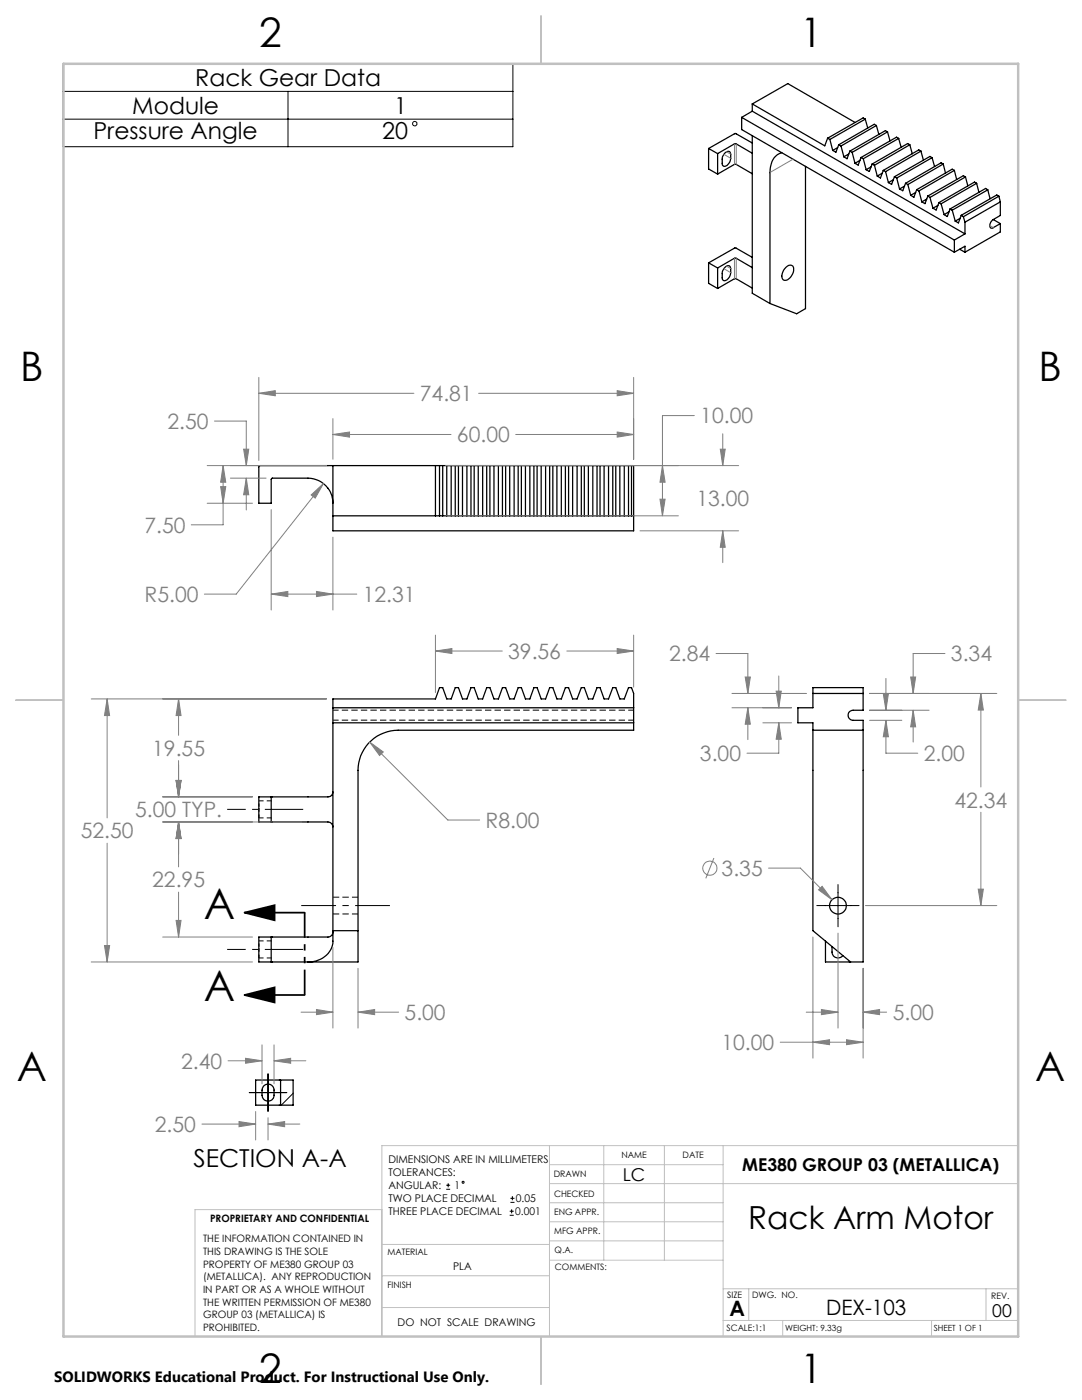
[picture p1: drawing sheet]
<svg xmlns="http://www.w3.org/2000/svg" width="216mm" height="279mm" viewBox="0 0 216 279" stroke-linecap="round" stroke-linejoin="round" font-family="sans-serif">
<path d="M51.7 161v-1.2M51.7 163.2v-1.2M51.7 189v-1.2M51.7 191.2v-1.2" fill="none" stroke="#000" stroke-width=".2" stroke-dasharray="1.3 .6" stroke-dashoffset=".6" stroke-linecap="butt"/>
<path d="M51.7 162v-1M51.7 190v-1" fill="none" stroke="#000" stroke-width=".2" stroke-dasharray="1.3 .6" stroke-dashoffset=".5" stroke-linecap="butt"/>
<path d="M66.5 141.7h60M66.5 143.7h60" fill="none" stroke="#000" stroke-width=".2" stroke-dasharray="1.3 .6" stroke-dashoffset=".2" stroke-linecap="butt"/>
<path d="M51.7 159.8h-.1M51.6 163.3l.1-.1M71.5 179.1h-5M51.6 191.2h.1M51.7 187.8h-.1M66.5 182.4h5" fill="none" stroke="#000" stroke-width=".2" stroke-dasharray="1.3 .6" stroke-linecap="butt"/>
<path d="M54.1 159.8h-2.4M51.7 163.2h2.4M51.7 191.2h2.4M54.1 187.8h-2.4" fill="none" stroke="#000" stroke-width=".2" stroke-dasharray="1.3 .6" stroke-dashoffset=".3" stroke-linecap="butt"/>
<g fill="none" stroke="#000" stroke-width=".25">
<path d="M141.4 29.6l1.8 1.1M141.4 29.6v4.1l1.8 1M143.2 30.7v4M144.6 30.6a.6 .6 0 0 1 .7-.4 .6 .6 0 0 1 .5 .6 2.07 2.07 0 0 1-.9 2.3h-.6l-.2-.5a2.11 2.11 0 0 1 .5-2zM148 23.4v2.5l42.4 24.4M148 23.4l42.4 24.5M150.1 30.6l-3.5-1.9-3.4 2M150.1 28.5l-3.5-1.9-5.2 3M150.1 34.7l-3.2-1.9h-.3l-3.4 1.9M150.1 20.7l14.5 8.4 .5-1.5M150.1 22.2l42.4 24.5M150.1 20.7v1.5"/>
<path d="M150.1 27.1v31.4l3.5 2.1M150.1 22.2l-2.1 1.2M150.1 20.7l7.1-4 13.4 7.7M156 30.5a3.3 3.3 0 0 0-2.3 3.3l-.1 26.8M160.7 33.2v28.4l-1.7 1-5.4-2M165.1 27.6l.5 .2M165.6 27.8l.6 2.2M167.1 29.5l-.9 .5M167.4 28.9l-.6 1.5-.6-.4M167.4 28.9l.4 .2M167.8 29.1l.6 2.2M169.4 30.7l-1 .6"/>
<path d="M169.6 30.2l-.6 1.5-.6-.4M169.6 30.2l.4 .2M170 30.4l.6 2.2M171.6 32l-1 .6M171.8 31.4l-.6 1.5-.6-.3M171.8 31.4l.5 .3M172.3 31.7l.5 2.2M172.6 23.8l-.4-.3-7.1 4.1M172.6 23.8l-7 4M172.6 23.8l.5 1.7M173.8 33.3l-1 .6M174 32.7l-.5 1.5-.7-.3"/>
<path d="M174 32.7l.5 .3M174.5 33l.5 2.1M174.9 25l-7.1 4.1M174.9 25l.5 1.8M174.9 25l-.5-.2-7 4.1M176 34.6l-1 .5M176.2 34l-.5 1.5-.7-.4M176.2 34l.5 .3M176.7 34.3l.6 2.1M177.1 26.3l-.4-.2-7.1 4.1M177.1 26.3l-7.1 4.1M177.1 26.3l.5 1.8"/>
<path d="M178.3 35.9l-1 .5M178.5 35.3l-.6 1.5-.6-.4M178.5 35.3l.4 .2M178.9 35.5l.6 2.2M179.3 27.6l-.4-.2-7.1 4M179.3 27.6l-7 4.1M179.3 27.6l.5 1.8M180.5 37.1l-1 .6M180.7 36.6l-.6 1.5-.6-.4M180.7 36.6l.5 .2M181.2 36.8l.5 2.2M181.5 28.9l-.4-.3-7.1 4.1"/>
<path d="M181.5 28.9l-7 4.1M181.5 28.9l.5 1.8M182.7 38.4l-1 .6M182.9 37.9l-.5 1.5-.7-.4M182.9 37.9l.5 .2M183.4 38.1l.5 2.2M183.8 30.2l-.5-.3-7.1 4.1M183.8 30.2l-7.1 4.1M183.8 30.2l.5 1.8M184.9 39.7l-1 .6M185.1 39.1l-.5 1.5-.7-.3M185.1 39.1l.5 .3"/>
<path d="M185.6 39.4l.6 2.2M186 31.5l-7.1 4M186 31.5l.5 1.7M186 31.5l-.4-.3-7.1 4.1M188.2 32.7l-.4-.2-7.1 4.1M188.2 32.7l-7 4.1M188.2 32.7l.5 1.8M190.4 34l-.4-.2-7.1 4.1M190.4 34l-7 4.1M190.4 34l.5 1.8M192.7 35.3l.4 1.8M192.7 35.3l-7.1 4.1"/>
<path d="M192.7 35.3l-.5-.2-7.1 4M194.9 36.6l-.4-.3-7.1 4.1M194.9 36.6l.4 1.8M194.9 36.6l-7.1 4.1M197.1 37.9l.5 1.8M197.1 37.9l-7.1 4M197.1 37.9l-.4-.3-7.1 4.1M199.3 39.2l.3 1.1M199.3 39.2l-7.1 4.1M199.3 39.2l-.4-.3-7.1 4.1M141.4 52.5v4.1l1.8 1M141.4 52.5l1.8 1"/>
<path d="M143.2 53.5v4.1M144.6 53.4a.6 .6 0 0 1 .7-.4 .6 .6 0 0 1 .5 .6 2.07 2.07 0 0 1-.9 2.4h-.6l-.2-.6a2.11 2.11 0 0 1 .5-2zM150.1 53.4l-3.5-1.9-3.4 2M150.1 51.4l-3.5-1.9-5.2 3M150.1 57.5l-3.2-1.9h-.3l-3.4 2M156.7 53.4a.87 .87 0 0 1 .9-.5 .87 .87 0 0 1 .8 .6 2.24 2.24 0 0 1-1.9 2.5 1.12 1.12 0 0 1-.3-1.7zM187.1 41l-.9 .6M187.4 40.4l-.6 1.5-.6-.3M187.4 40.4l.4 .3M187.8 40.7l.6 2.1M189.4 42.3l-1 .5M189.6 41.7l-.6 1.5-.6-.4"/>
<path d="M189.6 41.7l.4 .2M190 41.9l.6 2.2M190.4 50.3l2.1-1.2v1.2M190.4 47.9v2.4M191.5 49.7l1 .6M191.6 43.6l-1 .5M191.8 43l-.6 1.5-.6-.4M191.8 43l.4 .3M192.2 43.3l.3 1M192.5 44.3v2.4M192.5 46.7l-2.1 1.2M198.2 43.8a1.26 1.26 0 0 0-.5 1.7h.3l1.6-.9"/>
<path d="M198.2 43.8l1.4 .8M199.6 40.3v2.7l-1.4 .8M199.6 44.6v1.7l-7.1 4M199.6 40.3l-7.1 4M66.4 92.9l-14.6 .1-.2 .1v7.3h2.5l.1-4.9 7.3-.1a5 5 0 0 1 4.9 5M66.4 92.9h60v13h-60zM86.9 92.9v10M87.7 92.9v10M88.3 92.9v10M89.1 92.9v10M90 92.9v10M90.8 92.9v10"/>
<path d="M91.5 92.9v10M92.3 92.9v10M93.2 92.9v10M94 92.9v10M94.6 92.9v10M95.4 92.9v10M96.3 92.9v10M97.1 92.9v10M97.8 92.9v10M98.6 92.9v10M99.4 92.9v10M100.3 92.9v10"/>
<path d="M100.9 92.9v10M101.7 92.9v10M102.6 92.9v10M103.4 92.9v10M104 92.9v10M104.8 92.9v10M105.7 92.9v10M106.5 92.9v10M107.2 92.9v10M108 92.9v10M108.9 92.9v10M109.7 92.9v10"/>
<path d="M110.3 92.9v10M111.1 92.9v10M112 92.9v10M112.8 92.9v10M113.5 92.9v10M114.3 92.9v10M115.1 92.9v10M116 92.9v10M116.6 92.9v10M117.4 92.9v10M118.3 92.9v10M119.1 92.9v10"/>
<path d="M119.7 92.9v10M120.5 92.9v10M121.4 92.9v10M122.3 92.9v10M122.9 92.9v10M123.7 92.9v10M124.6 92.9v10M125.4 92.9v10M126 92.9v10M66.4 102.9h60M162.2 138.4h10M54.1 159h-2.5v5h2.5"/>
<path d="M54.1 159v5M66.4 158a1.05 1.05 0 0 1-1.3 1h-11M66.4 141.3h60M66.4 144.3h60M162.2 145.7v-1.4h-3v-3h3v-4.1h10v4.5h-2a1.01 1.01 0 0 0-1 1.1 1.01 1.01 0 0 0 1 1h2v1.9M162.2 145.7v40l7.5 6.3M162.2 145.7h10M172.2 145.7v46.3h-2.5M54.1 164h11a1.1 1.1 0 0 1 1.3 1M54.1 192h17.3v-38.3a8 8 0 0 1 8-8h47v-7.3l-.4-1.2h-.6l-.8 2.3h-.9l-.8-2.3h-.6l-.9 2.3h-.9l-.8-2.3h-.6l-.8 2.3h-.9l-.8-2.3h-.6l-.9 2.3h-.8l-.8-2.3h-.7l-.8 2.3h-.9l-.8-2.3h-.6l-.8 2.3h-.9l-.8-2.3h-.7l-.8 2.3h-.9l-.8-2.3h-.6l-.8 2.3h-.9l-.8-2.3h-.6l-.9 2.3h-.8l-.8-2.3h-.7l-.8 2.3h-.9l-.8-2.3h-.6l-.8 2.3h-.9l-.8-2.3h-.7l-.8 2.3h-.9l-.8-2.3h-.6l-.8 2.3h-20.5v48.3a4.6 4.6 0 0 1-4.9 4.2M54.1 187h-2.5v5h2.5M54.1 187v5"/>
<path d="M66.4 186a1.09 1.09 0 0 1-1.3 1h-11M66.4 185.7h5M164.7 187.8v4.2h5M166 188.9a1.94 1.94 0 0 0 .5 2.1l.9 .2 .5-.2 .3-.3M52.6 216.8a1.2 1.2 0 0 1 1.3-.4 1.2 1.2 0 0 1 .8 1.2v1a1.2 1.2 0 0 1-1.2 1.2 1.2 1.2 0 0 1-1.2-1.2v-1zM56 215.5h-5v5.1h5M56 215.5h2.5v5.1h-2.5M56 215.5v5.1"/>
<circle cx="167.2" cy="180.8" r="1.67"/>
</g>
<path d="M144.4 30.8l1.4 .8M145.8 30.8l-.8-.5M146.6 32.8v-4.1M146.9 28.7v4.1M158.3 31.8l-4.6 2.6M144.4 53.6l1.4 .8M145.8 53.6l-.8-.5M146.6 55.6v-4.1M146.9 51.5v4.1M197.5 45l.7 .4" fill="none" stroke="#808080" stroke-width=".2" stroke-dasharray="6.3 1.3 1.3 1.3 1.3 1.3"/>
<g fill="none" stroke="#000" stroke-width=".2">
<path d="M12.6 12.7h89.7v16.6h-89.7zM12.6 18.2h89.7M57.5 18.2v11.1M12.6 23.8h89.7M167.2 176.5v8.5M163 180.7h8.4M49.7 218.1h7.5M53.5 214.3v7.5M58.5 218.2l-2.4 2.4M89 237.3h.8M89 236.5h.8M89.4 236.1v.9"/>
<path d="M101.8 240h.9M101.8 239.1h.9M102.2 238.7v.8M101.7 242.5h.8M101.7 241.7h.8M102.1 241.3v.8"/>
<circle cx="82.8" cy="24.7" r=".45"/>
<circle cx="92.4" cy="235.9" r=".2"/>
</g>
<g fill="none" stroke="#808080" stroke-width=".2">
<path d="M51.6 75.3v16.6M51.6 78.5h31M51.6 78.5l3.3-.5v1zM95.5 78.5h30.9M123.2 78l3.2 .5-3.2 .5zM126.4 75.3v16.4M41.3 92.9h23.9M42.8 84h6.3v8.9M44 97.1h1l-.5 3.3zM44.5 92.9v11.8h-6.3M44.5 92.9l.5 3.3h-1zM46 95.4h7.1"/>
<path d="M48.6 89.6h1l-.5 3.3zM49.1 95.4v6.4M49.1 95.4l.5 3.3h-1zM62.1 98.8l2.4-2.3-1.6 2.9zM64.5 96.5l-17.4 22.1h-6.3M66.4 83.5v8.2M66.4 86.7h23.6M66.4 86.7l3.3-.5v1zM89 92.9h58.4M102.9 86.7h23.5M123.2 86.2l3.2 .5-3.2 .5zM131.7 99.6h1l-.5 3.3z"/>
<path d="M132.2 92.9l.5 3.3h-1zM138.5 82.9h-6.3v20M143.7 89.6h1l-.5 3.3zM144.2 86.6v6.3M41.3 100.4h9.1M54.1 101.7v20M54.1 118.6h17.1M54.1 118.6l3.3-.6v1.1zM63.1 118l3.3 .6-3.3 .5zM66.4 107.2v14.5M89 102.9h46.4M127.7 105.9h19.7"/>
<path d="M144.2 105.9l.5 3.3h-1zM144.2 105.9v6.4M18.2 139.5h47M21.4 139.5l.5 3.3h-1.1zM21.4 139.5v23.7M35.6 139.5v7.3M35.6 139.5l.5 3.3h-1zM86.9 126.8v11.4M86.9 129.9h13.3M86.9 129.9l3.3-.5v1zM113.1 129.9h13.3M123.2 129.4l3.2 .5-3.2 .5z"/>
<path d="M126.4 126.8v10.3M142.9 130.4h6.3v8M146 138.4h14.9M148.7 135.1h1l-.5 3.3zM154.9 137.9h1l-.5 3.4zM155.4 134.9v6.4M173.5 138.4h25.4M176.2 138.4h1.1l-.5 3.3zM176.8 135.4v6.3M181.7 135.1h1l-.5 3.3zM188.6 130.4h-6.4v8M195.7 138.4l.5 3.3h-1z"/>
<path d="M195.7 138.4v18.7M32.5 159h17.9M35.1 155.8h1l-.5 3.2zM35.6 151.8v7.2M73.8 148.1l15.6 15.6h6.3M73.8 148.1l2.7 2-.8 .7zM146 141.3h11.9M149.2 141.3v6.3M149.2 141.3l.5 3.2h-1zM152.2 144.3h5.7M155.4 144.3l.5 3.2h-1zM155.4 144.3v6h-6.4"/>
<path d="M173.5 141.7h11.9M173.5 143.8h6.5M176.8 143.8v6.5h6.3M176.8 143.8l.5 3.2h-1.1zM182.2 141.7v6.4M182.2 141.7l.5 3.4h-1zM21.4 168.3v23.7M32.5 164h27.7M35.6 164v9M35.6 178v9M35.6 164l.5 3.4h-1zM142.5 171.2l-1.7 4.1"/>
<path d="M153.4 173.2h6.3l6.3 6.4M163.3 177.6l.7-.7 2 2.7zM195.2 177.4h1l-.5 3.3zM195.7 162.1v18.6M18.2 192h32.2M20.8 188.7h1.1l-.5 3.3zM32.5 187h17.9M35.1 183.7h1l-.5 3.3zM66.4 189.1v16.1M71.4 193.3v11.9M162.2 187v24.2M167.2 186.2v19"/>
<path d="M172.2 193.3v17.9M172.7 180.7h26.2M45.5 211.7h6.8M49 211.2l3.3 .5-3.3 .5zM52.3 208.5v7.8M54.7 208.5v7.8M54.7 211.7h6.3M54.7 211.7l3.3-.5v1zM60.1 202h6.3M63.1 201.5l3.3 .5-3.3 .5zM71.4 202h8.2M71.4 202l3.4-.5v1z"/>
<path d="M155.7 208h16.5M160.9 202h6.3M162.2 208l3.3-.5v1zM163.9 201.5l3.3 .5-3.3 .5zM168.9 207.5l3.3 .5-3.3 .5zM172.2 202h4.7M172.2 202l3.3-.5v1zM40.3 224.3h10.7M47.7 223.8l3.3 .5-3.3 .6zM51 221.8v5.7M53.5 223.1v4.4M53.5 224.3h6.3"/>
<path d="M53.5 224.3l3.3-.5v1.1z"/>
<circle cx="141.6" cy="173.3" r="1.41"/>
</g>
<path d="M48.8 182.1l6-1.4v3zM48.8 198.6l6-1.5v3zM48.8 182.1h12M48.8 198.6h12" fill="none" stroke="#000" stroke-width=".35"/>
<path d="M60.5 161.5h-15.2M60.5 189.5h-15.2" fill="none" stroke="#000" stroke-width=".2" stroke-dasharray="15.2 1.3 1.3 1.3" stroke-dashoffset="7.6" stroke-linecap="butt"/>
<path d="M77.8 180.7h-17.7" fill="none" stroke="#000" stroke-width=".2" stroke-dasharray="15.2 1.3 1.3 1.3" stroke-dashoffset="8.3" stroke-linecap="butt"/>
<path d="M60.8 182.1v16.4" fill="none" stroke="#000" stroke-width=".35" stroke-dasharray="6.3 1.3 1.3 1.3 1.3 1.3" stroke-dashoffset="1.3" stroke-linecap="butt"/>
<g fill="none" stroke="#c0c0c0" stroke-width=".2">
<path d="M109.6 228.6v38.1M109.6 232.4h34.7M109.6 236.2h93.6M120.5 228.6v22.9M132.6 228.6v22.9M144.3 228.6v38.1M203.2 228.6h-127v38.1M76.2 254.6h33.4M76.2 248.4h33.4M76.2 241.4h-37.3v25.3M109.6 251.5h34.7M109.6 240h34.7"/>
<path d="M109.6 243.8h34.7M109.6 247.7h34.7M144.3 257.2h58.9M149.4 257.2v6.3M196.7 257.2v6.3M76.2 260.9h33.4M144.3 263.5h58.9M156.2 263.5v3.2M185.9 263.5v3.2"/>
</g>
<path d="M108 3.2v9.5M3.1 139.7h9.6M203.2 139.7h9.5M108 266.7v9.6" fill="none" stroke="#c0c0c0" stroke-width=".25"/>
<path d="M12.7 12.7h190.5v254h-190.5z" fill="none" stroke="#c0c0c0" stroke-width=".5"/>
<path d="M48.8 182.1l6-1.4v3zM48.8 198.6l6-1.5v3z" fill="#000"/>
<path d="M35.6 139.5l.5 3.3h-1zM35.1 155.8h1l-.5 3.2zM35.1 155.8h1l-.5 3.2zM35.6 164l.5 3.4h-1zM35.6 164l.5 3.4h-1zM35.1 183.7h1l-.5 3.3zM86.9 129.9l3.3-.5v1zM123.2 129.4l3.2 .5-3.2 .5zM73.8 148.1l1.9 2.7 .8-.7zM21.4 139.5l.5 3.3h-1.1zM20.8 188.7h1.1l-.5 3.3zM63.1 201.5l3.3 .5-3.3 .5zM71.4 202l3.4-.5v1zM51.6 78.5l3.3-.5v1zM123.2 78l3.2 .5-3.2 .5zM123.2 86.2l3.2 .5-3.2 .5zM66.4 86.7l3.3-.5v1zM132.2 92.9l.5 3.3h-1zM131.7 99.6h1l-.5 3.3zM143.7 89.6h1l-.5 3.3zM144.2 105.9l.5 3.3h-1zM44 97.1h1l-.5 3.3zM44.5 92.9l.5 3.3h-1zM63.1 118l3.3 .6-3.3 .5zM54.1 118.6l3.3-.6v1.1zM62.1 98.8l.8 .6 1.6-2.9zM48.6 89.6h1l-.5 3.3zM49.1 95.4l.5 3.3h-1zM148.7 135.1h1l-.5 3.3zM149.2 141.3l.5 3.2h-1zM154.9 137.9h1l-.5 3.4zM155.4 144.3l.5 3.2h-1zM181.7 135.1h1l-.5 3.3zM182.2 141.7l.5 3.4h-1zM176.2 138.4h1.1l-.5 3.3zM176.8 143.8l.5 3.2h-1.1zM195.7 138.4l.5 3.3h-1zM195.2 177.4h1l-.5 3.3zM172.2 202l3.3-.5v1zM163.9 201.5l3.3 .5-3.3 .5zM162.2 208l3.3-.5v1zM168.9 207.5l3.3 .5-3.3 .5zM164 176.9l-.7 .7 2.7 2zM49 211.2l3.3 .5-3.3 .5zM54.7 211.7l3.3-.5v1zM47.7 223.8l3.3 .5-3.3 .6zM53.5 224.3l3.3-.5v1.1z" fill="#808080"/>
<g font-size="8.5">
<text x="40.6" y="183.4">A</text>
<text x="40.6" y="199.8">A</text>
</g>
<g font-size="8.1">
<text x="51.7" y="9.3">2</text>
<text x="159.7" y="9.3">1</text>
<text x="4" y="76">B</text>
<text x="207.2" y="76">B</text>
<text x="3.3" y="215.7">A</text>
<text x="206.5" y="215.7">A</text>
<text x="51.7" y="276">2</text>
<text x="159.7" y="276">1</text>
</g>
<text font-size="6.3" x="149.3" y="245.4">Rack Arm Motor</text>
<text font-size="4.9" x="38.6" y="232.9">SECTION A-A</text>
<g font-size="4.7">
<text x="38.9" y="17.1">Rack Gear Data</text>
<text x="26.4" y="22.7">Module</text>
<text x="78.6" y="22.7">1</text>
<text x="18.7" y="27.8">Pressure Angle</text>
<text x="76.2" y="27.8">20</text>
</g>
<g font-size="4.2" fill="#808080">
<text x="83.8" y="80.1">74.81</text>
<text x="33.4" y="85.6">2.50</text>
<text x="91.2" y="88.3">60.00</text>
<text x="139.7" y="84.5">10.00</text>
<text x="139" y="101">13.00</text>
<text x="28.8" y="106.3">7.50</text>
<text x="28.9" y="120.1">R5.00</text>
<text x="72.4" y="120.1">12.31</text>
<text x="101.4" y="131.5">39.56</text>
<text x="133.5" y="132">2.84</text>
<text x="189.8" y="132">3.34</text>
<text x="30.4" y="150.9">19.55</text>
<text x="139.7" y="151.9">3.00</text>
<text x="184.3" y="151.9">2.00</text>
<text x="190.5" y="161.2">42.34</text>
<text x="16.1" y="167.3">52.50</text>
<text x="27" y="163.1">5.00 TYP.</text>
<text x="96.9" y="165.2">R8.00</text>
<text x="30.4" y="177.1">22.95</text>
<text x="144" y="174.8">3.35</text>
<text x="80.7" y="203.6">5.00</text>
<text x="178.1" y="203.6">5.00</text>
<text x="144" y="209.6">10.00</text>
<text x="36.1" y="213.3">2.40</text>
<text x="30.9" y="225.9">2.50</text>
</g>
<g font-size="4.2">
<text x="145.6" y="262.7">A</text>
<text x="164.9" y="262.4">DEX-103</text>
</g>
<g font-size="3.5">
<text x="148.1" y="233.6">ME380 GROUP 03 (METALLICA)</text>
<text x="124.3" y="235.6">LC</text>
<text x="198" y="262.8">00</text>
</g>
<text font-size="3" x="10.8" y="275.7">SOLIDWORKS Educational Product. For Instructional Use Only.</text>
<g font-size="2.1">
<text x="77.5" y="232.2">DIMENSIONS ARE IN MILLIMETERS</text>
<text x="77.5" y="234.7">TOLERANCES:</text>
<text x="77.5" y="237.3">ANGULAR:</text>
<text x="77.5" y="239.9">TWO PLACE DECIMAL</text>
<text x="90.7" y="237.3">1</text>
<text x="102.9" y="239.9">0.05</text>
<text x="77.5" y="242.5">THREE PLACE DECIMAL</text>
<text x="102.8" y="242.5">0.001</text>
<text x="90.4" y="253.4">PLA</text>
<text x="79.3" y="264.6">DO NOT SCALE DRAWING</text>
</g>
<g font-size="2">
<text x="41.9" y="244">PROPRIETARY AND CONFIDENTIAL</text>
<text x="40.5" y="248">THE INFORMATION CONTAINED IN</text>
<text x="40.5" y="250.5">THIS DRAWING IS THE SOLE</text>
<text x="40.5" y="253">PROPERTY OF ME380 GROUP 03</text>
<text x="40.5" y="255.5">(METALLICA). ANY REPRODUCTION</text>
<text x="40.5" y="258.1">IN PART OR AS A WHOLE WITHOUT</text>
<text x="40.5" y="260.6">THE WRITTEN PERMISSION OF ME380</text>
<text x="40.5" y="263.1">GROUP 03 (METALLICA) IS</text>
<text x="40.5" y="265.6">PROHIBITED.</text>
</g>
<g font-size="1.8">
<text x="124" y="231.1">NAME</text>
<text x="136.2" y="231.1">DATE</text>
<text x="110.5" y="234.8">DRAWN</text>
<text x="110.5" y="238.9">CHECKED</text>
<text x="110.6" y="242.5">ENG APPR.</text>
<text x="77.3" y="250.5">MATERIAL</text>
<text x="110.6" y="246.3">MFG APPR.</text>
<text x="110.7" y="250">Q.A.</text>
<text x="77.3" y="257">FINISH</text>
<text x="110.7" y="253.5">COMMENTS:</text>
<text x="145.1" y="259">SIZE</text>
<text x="150.1" y="259.1">DWG. NO.</text>
<text x="197.8" y="259.2">REV.</text>
<text x="145" y="265.7">SCALE:1:1</text>
</g>
<g font-size="1.7">
<text x="156.7" y="265.7">WEIGHT: 9.33g</text>
<text x="186.3" y="265.7">SHEET 1 OF 1</text>
</g>
</svg>
